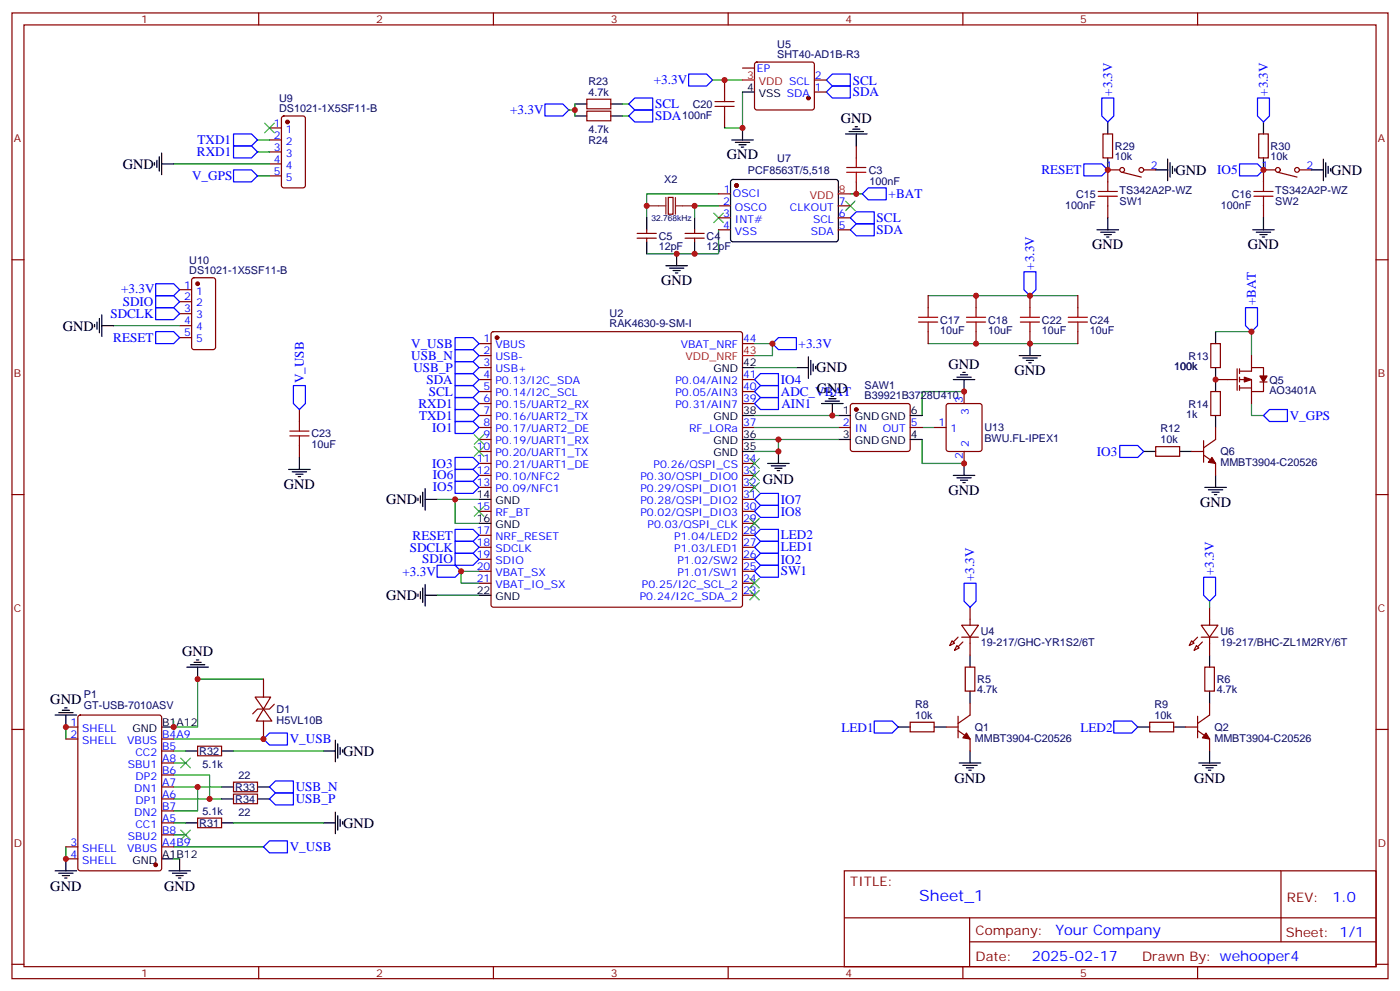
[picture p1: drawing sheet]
<svg xmlns="http://www.w3.org/2000/svg" width="412mm" height="292mm" viewBox="0 0 412 292" stroke-linecap="round" stroke-linejoin="round" font-family="sans-serif">
<g fill="none" stroke="#870000" stroke-width=".35">
<path d="M3.5 3.8h405.4v284.3h-405.4zM7.1 7.3h398.2v277.3h-398.2zM76.2 3.8v3.5M145.3 3.8v3.5M214.5 3.8v3.5M222.5 18.5l.5-.2h16.2l.5 .2 .2 .5v12.7l-.2 .5-.5 .2h-16.2l-.5-.2-.3-.5v-12.7zM283.6 3.8v3.5M352.8 3.8v3.5M79.4 37.7h3.5M83.1 34.4l.5-.3h5.7l.6 .5 .1 20-.5 .7h-5.9l-.6-.4-.1-20zM172.9 29.2h7v2.8h-7zM172.9 32.7h7v2.9h-7z"/>
<path d="M213.4 23.6v3.5M213.4 34.1v3.6M218.7 20h3.5M239.9 27.1h3.5M239.9 23.6h3.5M324.9 39.4h2.8v7.1h-2.8zM370.8 39.4h2.8v7.1h-2.8zM79.4 41.2h3.5M79.4 44.7h3.5M79.4 48.3h3.5M79.4 51.8h3.5M196.8 58.1h1.5v5h-1.5z"/>
<path d="M211.7 57.1h3.5M252.2 43v3.5M252.2 53.6v3.5M329.8 50h-3.5v3.6M330.6 50.7l5.6 1.4M336.9 50h3.5M375.7 50h-3.5v3.6M376.4 50.7l5.7 1.4M382.8 50h3.5M3.5 76.5h3.6M187.7 70.1h5.6M187.7 68.7h5.6"/>
<path d="M190.5 67.7v1M190.5 70.1v1.1M201.8 70.1h5.6M201.8 68.7h5.6M204.6 67.7v1M204.6 70.1v1.1M211.7 60.6h3.5M211.7 64.1h3.5M211.7 67.7h3.5M246.9 60.6h3.6M246.9 64.1h3.6M246.9 67.7h3.6"/>
<path d="M326.3 60.6v3.5M372.2 60.6v3.5M405.3 76.5h3.6M52.9 85.3h3.5M52.9 88.8h3.5M52.9 92.4h3.5M52.9 95.9h3.5M52.9 99.4h3.5M56.7 82l.4-.2h5.7l.6 .4 .1 20-.5 .7h-5.9l-.6-.4-.1-20zM144.9 97.9l.4-.3h72.7l.5 .3 .2 .5v79.7l-.2 .5-.5 .2h-72.7l-.5-.2-.2-.5v-79.7zM273.4 87.1v3.5M273.4 97.6v3.6"/>
<path d="M287.5 87.1v3.5M287.5 97.6v3.6M303.4 87.1v3.5M303.4 97.6v3.6M317.5 87.1v3.5M317.5 97.6v3.6M141.1 101.2h3.5M141.1 104.7h3.5M141.1 108.2h3.5M141.1 111.8h3.5M141.1 115.3h3.5M141.1 118.8h3.5"/>
<path d="M218.7 101.2h3.5M218.7 111.8h3.5M218.7 115.3h3.5M218.7 118.8h3.5M250.7 119l.5-.2h16.2l.5 .2 .2 .5v12.7l-.2 .5-.5 .2h-16.2l-.5-.2-.2-.5v-12.7zM278.9 119l.5-.2h9.2l.5 .2 .2 .5v12.7l-.3 .5-.4 .2h-9.2l-.5-.2-.2-.5v-12.7zM284 115.3v3.5M356.7 115.3h2.8v7h-2.8zM356.7 101.2h2.8v7h-2.8zM358.1 111.8h6.3M364.4 108.6v6.3M365.1 109.3h3.6v-1.1h3.5v2.5"/>
<path d="M365.1 111.8h3.6v3.5M365.1 114.2h3.6M365.1 108.6v1.4M365.1 111.1v1.4M365.1 113.5v1.4M368.7 104.7v3.5M368.7 115.3v3.5M371.1 112.5h2.1M372.2 112.5v2.8h-3.5M88.2 120.6v3.5M88.2 131.2v3.5M141.1 122.3h3.5"/>
<path d="M141.1 125.9h3.5M141.1 129.4h3.5M141.1 132.9h3.5M141.1 136.5h3.5M141.1 140h3.5M218.7 125.9h3.5M218.7 136.5h3.5M218.7 140h3.5M246.9 125.9h3.6M268.1 125.9h3.5M275.2 125.9h3.5M284 132.9v3.6"/>
<path d="M340.4 131.5h7.1v2.8h-7.1zM351 132.9h3.5M354.5 134l3.6 2.5v3.5M354.5 129.8v6.3M358.1 125.9v3.5l-3.6 2.5M3.5 145.6h3.6M141.1 143.5h3.5M141.1 150.6h3.5M141.1 157.6h3.5M218.7 143.5h3.5M218.7 150.6h3.5M218.7 157.6h3.5"/>
<path d="M218.7 154.1h3.5M218.7 147h3.5M405.3 145.6h3.6M141.1 161.1h3.5M141.1 164.7h3.5M141.1 168.2h3.5M141.1 171.7h3.5M218.7 161.1h3.5M218.7 164.7h3.5M218.7 168.2h3.5M218.7 171.7h3.5M218.7 175.3h3.5"/>
<path d="M285.8 178.8v5.3M356.3 178.8v5.3M77.6 200v5.2M280.5 188.7l.7 .7-1.4 .7zM281.9 190.1l.7 .7-1.4 .7zM283.3 184.1h4.9l-2.4 3.5zM283.3 187.6h4.9M284.3 196.4h2.9v7.1h-2.9zM285.8 187.6v5.3M351 188.7l.7 .7-1.4 .7zM352.4 190.1l.7 .7-1.4 .7zM353.8 184.1h5l-2.5 3.5z"/>
<path d="M353.8 187.6h5M354.9 196.4h2.8v7.1h-2.8zM356.3 187.6v5.3M3.5 214.8h3.6M19.4 214.1h3.5M19.4 217.6h3.5M23.2 210.7l.4-.2h23.3l.7 .5v44.7l-.4 .6-23.6 .1-.6-.5-.1-44.7zM47.6 217.6h3.6M58.2 219.7h7.1v2.8h-7.1zM75.1 205.2h4.6l-2.1 3.6zM77.6 208.8l2.5 3.5h-4.6zM77.6 212.3v5.3"/>
<path d="M80.8 207.4l-1.4 1.4h-3.6l-1.4 1.4M268.1 212.7h7.1v2.8h-7.1zM278.7 214.1h3.5M282.2 215.1l3.6 2.5v3.5M282.2 210.9v6.3M285.8 207v3.5l-3.6 2.5M338.7 212.7h7v2.8h-7zM349.2 214.1h3.6M352.8 210.9v6.3M352.8 215.1l3.5 2.5v3.5M356.3 207v3.5l-3.5 2.5M405.3 214.8h3.6"/>
<path d="M47.6 221.1h3.6M47.6 224.6h3.6M47.6 228.2h3.6M47.6 231.7h3.6M47.6 235.2h3.6M47.6 238.8h3.6M68.8 230.3h7v2.8h-7zM68.8 233.8h7v2.8h-7zM19.4 252.9h3.5M19.4 249.3h3.5M47.6 249.3h3.6M47.6 242.3h3.6"/>
<path d="M47.6 245.8h3.6M58.2 240.9h7.1v2.8h-7.1zM248.7 256.4h156.6v28.2h-156.6zM377.3 256.4v20.9M248.7 270.2h156.5M285.6 277.3h119.6M285.6 270.2v14.2M3.5 283.9h3.6M76.2 284.6v3.5M145.3 284.6v3.5M214.5 284.6v3.5M283.6 284.6v3.5"/>
<path d="M352.8 284.6v3.5M405.3 283.9h3.6"/>
<circle cx="330.6" cy="50" r=".71"/>
<circle cx="336.2" cy="50" r=".71"/>
<circle cx="376.4" cy="50" r=".71"/>
<circle cx="382.1" cy="50" r=".71"/>
</g>
<g fill="none" stroke="#00f" stroke-width=".35">
<path d="M68.8 39.4h5.3l1.7 1.8-1.7 1.8h-5.3zM160.5 30.6h5.3l1.8 1.8-1.8 1.7h-5.3zM185.2 30.6l1.8-1.7h5.3v3.5h-5.3zM187 32.4h5.3v3.5h-5.3l-1.8-1.8zM202.8 21.8h5.3l1.8 1.8-1.8 1.7h-5.3zM243.4 23.6l1.8-1.8h5.3v3.5h-5.3zM243.4 27.1l1.8-1.8h5.3v3.6h-5.3zM324.6 28.9h3.5v5.2l-1.8 1.8-1.7-1.8zM370.4 28.9h3.5v5.2l-1.7 1.8-1.8-1.8zM68.8 50h5.3l1.7 1.8-1.7 1.8h-5.3zM68.8 43h5.3l1.7 1.7-1.7 1.8h-5.3zM254 57.1l1.8-1.8h5.3v3.5h-5.3z"/>
<path d="M319.3 48.3h5.3l1.7 1.7-1.7 1.8h-5.3zM365.1 48.3h5.3l1.8 1.7-1.8 1.8h-5.3zM250.5 67.7l1.7-1.8h5.3v3.5h-5.3zM250.5 64.1l1.7-1.7h5.3v3.5h-5.3zM45.9 83.5h5.3l1.7 1.8-1.7 1.8h-5.3zM45.9 87.1h5.3l1.7 1.7-1.7 1.8h-5.3zM45.9 90.6h5.3l1.7 1.8-1.7 1.7h-5.3zM45.9 97.6h5.3l1.7 1.8-1.7 1.8h-5.3zM134.1 99.4h5.2l1.8 1.8-1.8 1.7h-5.2zM301.6 80h3.6v5.3l-1.8 1.8-1.8-1.8zM366.9 90.6h3.5v5.3l-1.7 1.7-1.8-1.7zM86.4 113.5h3.6v5.3l-1.8 1.8-1.8-1.8z"/>
<path d="M134.1 117.1h5.2l1.8 1.7-1.8 1.8h-5.2zM134.1 110h5.2l1.8 1.8-1.8 1.7h-5.2zM134.1 113.5h5.2l1.8 1.8-1.8 1.8h-5.2zM134.1 102.9h5.2l1.8 1.8-1.8 1.8h-5.2zM134.1 106.5h5.2l1.8 1.7-1.8 1.8h-5.2zM222.2 111.8l1.8-1.8h5.3v3.5h-5.3zM222.2 118.8l1.8-1.7h5.3v3.5h-5.3zM222.2 115.3l1.8-1.8h5.3v3.6h-5.3zM227.5 101.2l1.8-1.8h5.3v3.5h-5.3zM134.1 120.6h5.2l1.8 1.7-1.8 1.8h-5.2zM134.1 124.1h5.2l1.8 1.8-1.8 1.7h-5.2zM134.1 134.7h5.2l1.8 1.8-1.8 1.7h-5.2z"/>
<path d="M134.1 138.2h5.2l1.8 1.8-1.8 1.7h-5.2zM329.8 131.2h5.3l1.8 1.7-1.8 1.8h-5.3zM372.2 122.3l1.7-1.7h5.3v3.5h-5.3zM134.1 141.7h5.2l1.8 1.8-1.8 1.8h-5.2zM134.1 155.9h5.2l1.8 1.7-1.8 1.8h-5.2zM134.1 159.4h5.2l1.8 1.7-1.8 1.8h-5.2zM222.2 147l1.8-1.7h5.3v3.5h-5.3zM222.2 150.6l1.8-1.8h5.3v3.5h-5.3zM222.2 157.6l1.8-1.7h5.3v3.5h-5.3zM128.8 166.4h5.3l1.7 1.8-1.7 1.8h-5.3zM134.1 162.9h5.2l1.8 1.8-1.8 1.7h-5.2zM222.2 164.7l1.8-1.8h5.3v3.5h-5.3z"/>
<path d="M222.2 168.2l1.8-1.8h5.3v3.6h-5.3zM222.2 161.1l1.8-1.7h5.3v3.5h-5.3zM284 171.7h3.5v5.3l-1.7 1.8-1.8-1.8zM354.5 170h3.6v5.3l-1.8 1.7-1.8-1.7zM77.6 217.6l1.8-1.8h5.3v3.6h-5.3zM257.5 212.3h5.3l1.8 1.8-1.8 1.7h-5.3zM328.1 212.3h5.3l1.7 1.8-1.7 1.7h-5.3zM79.4 235.2l1.7-1.7h5.3v3.5h-5.3zM81.1 229.9h5.3v3.6h-5.3l-1.7-1.8zM77.6 249.3l1.8-1.7h5.3v3.5h-5.3z"/>
</g>
<g fill="none" stroke="#a10000" stroke-width=".35">
<path d="M210.6 29.9h5.7M210.6 31.3h5.7M213.4 27.1v2.8M213.4 31.3v2.8M249.4 50.7h5.7M249.4 49.3h5.7M252.2 46.5v2.8M252.2 50.7v2.9M323.5 56.4h5.6M323.5 57.8h5.6M326.3 53.6v2.8M326.3 57.8v2.8"/>
<path d="M369.4 56.4h5.6M369.4 57.8h5.6M372.2 53.6v2.8M372.2 57.8v2.8M270.6 94.8h5.6M270.6 93.4h5.6M273.4 90.6v2.8M273.4 94.8v2.8M284.7 94.8h5.6M284.7 93.4h5.6M287.5 90.6v2.8M287.5 94.8v2.8"/>
<path d="M300.6 94.8h5.6M300.6 93.4h5.6M303.4 90.6v2.8M303.4 94.8v2.8M314.7 94.8h5.6M314.7 93.4h5.6M317.5 90.6v2.8M317.5 94.8v2.8M85.4 128.3h5.6M85.4 126.9h5.6M88.2 124.1v2.8M88.2 128.3v2.9"/>
</g>
<g fill="none" stroke="#008700" stroke-width=".35">
<path d="M167.6 32.4h1.7M169.3 30.6v3.5M183.4 30.6h1.8M183.4 34.1h1.8M209.9 23.6h8.8M218.7 27.1v10.6h-5.3M51.2 48.3h28.2M75.8 51.8h3.6M75.8 44.7h3.6M75.8 41.2h3.6M211.7 57.1h-21.2v7M250.5 57.1h3.5"/>
<path d="M211.7 67.7v7h-21.2M211.7 60.6h-7.1v3.5M33.5 95.9h19.4M273.4 87.1h44.1M358.1 97.6h10.6v7.1M222.2 101.2h5.3v3.5h-5.3M222.2 108.2h12.4M273.4 101.2h44.1M284 115.3h-12.4v7M368.7 118.8v3.5h3.5M222.2 129.4h7.1v3.5h-7.1M222.2 125.9h24.7"/>
<path d="M222.2 122.3h24.7M229.3 129.4h17.6M271.6 129.4v7.1h12.4M271.6 125.9h3.6M128.8 147h12.3M134.1 147v7.1h7M128.8 175.3h12.3M141.1 168.2h-5.3v3.5h5.3M356.3 177v1.8M77.6 200h-19.4v14.1h-7v-1.8M19.4 214.1v3.5M51.2 217.6h26.4"/>
<path d="M51.2 228.2h10.5v7M51.2 231.7h14.1M51.2 235.2h14.1M51.2 221.1h3.5M51.2 224.6h3.5M58.2 231.7v7.1h-7M68.8 221.1h26.4M19.4 249.3v3.6M51.2 242.3h3.5M51.2 245.8h3.5M51.2 249.3h26.4M51.2 252.9h1.7"/>
<path d="M68.8 242.3h26.4"/>
</g>
<g fill="none" stroke="#000" stroke-width=".35">
<path d="M169.3 30.6h3.6M169.3 34.1h3.6M179.9 30.6h3.5M179.9 34.1h3.5M218.7 37.7v3.5M218.7 27.1h3.5M249.1 39.4h6.3M250.1 38.7h4.3M251.2 38h2.1M251.9 37.3h.7M252.2 39.4v3.6M326.3 35.9v3.5"/>
<path d="M372.2 35.9v3.5M45.5 47.9v.7M46.2 47.2v2.1M46.9 46.1v4.3M47.6 48.3h3.6M47.6 45.1v6.3M215.4 53.1l.5-.3 30.6 .1 .4 .7v17.2l-.7 .4-30.6-.1-.4-.6v-16.9zM215.5 41.2h6.4M216.6 41.9h4.2M217.7 42.6h2.1M218.4 43.3h.7M326.3 46.5v3.5"/>
<path d="M340.4 50h3.6M344 46.8v6.4M344.7 47.9v4.2M345.4 49v2.1M346.1 49.7v.7M372.2 46.5v3.5M386.3 50h3.5M389.8 46.8v6.4M390.5 47.9v4.2M391.2 49v2.1M391.9 49.7v.7M190.5 64.1v3.6"/>
<path d="M190.5 71.2v3.5M196.1 78.2h6.4M197.2 79h4.2M198.3 79.7h2.1M199.3 74.7v3.5M204.6 64.1v3.6M204.6 71.2v3.5M323.1 67.7h6.4M324.2 68.4h4.2M325.3 69.1h2.1M326 69.8h.7M326.3 64.1v3.6"/>
<path d="M369 67.7h6.4M370.1 68.4h4.2M371.1 69.1h2.1M371.8 69.8h.7M372.2 64.1v3.6M27.9 95.5v.7M28.6 94.8v2.1M29.3 93.8v4.2M30 95.9h3.5M30 92.7v6.4M199 80.4h.7M358.1 97.6v3.6"/>
<path d="M218.7 108.2h3.5M234.6 108.2h3.5M238.1 105.1v6.3M238.8 106.1v4.2M239.5 107.2v2.1M240.2 107.9v.7M242 118.8h6.4M243.1 118.1h4.2M244.1 117.4h2.1M244.8 116.7h.7M245.2 118.8v3.5M280.8 111.8h6.4"/>
<path d="M281.9 111.1h4.2M282.9 110.3h2.1M283.6 109.6h.7M284 111.8v3.5M300.2 104.7h6.4M301.3 105.4h4.2M302.3 106.1h2.1M303 106.8h.7M303.4 101.2v3.5M358.1 108.2v7.1M85 138.2h6.4M86.1 138.9h4.2"/>
<path d="M87.1 139.6h2.2M88.2 134.7v3.5M218.7 132.9h3.5M218.7 129.4h3.5M218.7 122.3h3.5M226.1 136.5h6.4M227.2 137.2h4.2M228.2 137.9h2.2M229 138.6h.7M229.3 132.9v3.6M246.9 129.4h3.6M246.9 122.3h3.6"/>
<path d="M268.1 129.4h3.5M268.1 122.3h3.5M280.8 140h6.4M284 136.5v3.5M336.9 132.9h3.5M347.5 132.9h3.5M358.1 122.3v3.6M358.1 140v3.5M87.8 140.3h.7M123.1 146.7v.7M123.8 146v2.1M124.5 144.9v4.3"/>
<path d="M125.2 147h3.6M125.2 143.9v6.3M141.1 147h3.5M141.1 154.1h3.5M281.9 140.7h4.2M282.9 141.4h2.1M283.6 142.1h.7M354.9 143.5h6.3M356 144.2h4.2M357 144.9h2.1M357.7 145.6h.7M123.1 174.9v.7"/>
<path d="M123.8 174.2v2.1M124.5 173.1v4.3M125.2 175.3h3.6M125.2 172.1v6.3M141.1 175.3h3.5M55 196.4h6.4M56.1 195.7h4.2M57.1 195h2.2M57.9 194.3h.7M58.2 196.4v3.6M285.8 192.9v3.5M356.3 192.9v3.5"/>
<path d="M16.2 210.5h6.4M17.3 209.8h4.2M18.3 209.1h2.2M19 208.4h.8M19.4 210.5v3.6M47.6 214.1h3.6M98.8 217.9v6.4M99.5 219v4.2M264.6 214.1h3.5M275.2 214.1h3.5M285.8 203.5v3.5M335.1 214.1h3.6"/>
<path d="M345.7 214.1h3.5M356.3 203.5v3.5M54.7 221.1h3.5M65.3 221.1h3.5M65.3 231.7h3.5M65.3 235.2h3.5M75.8 231.7h3.6M75.8 235.2h3.6M95.2 221.1h3.6M98.8 239.1v6.4M100.2 220.1v2.1M100.9 220.8v.7"/>
<path d="M282.6 224.6h6.3M283.6 225.4h4.3M284.7 226.1h2.1M285.4 226.8h.7M285.8 221.1v3.5M353.1 224.6h6.4M354.2 225.4h4.2M355.2 226.1h2.2M356 226.8h.7M356.3 221.1v3.5M16.2 256.4h6.4M17.3 257.1h4.2"/>
<path d="M18.3 257.8h2.2M19 258.5h.8M19.4 252.9v3.5M47.6 252.9h3.6M49.7 256.4h6.4M50.8 257.1h4.2M51.9 257.8h2.1M52.6 258.5h.7M52.9 252.9v3.5M54.7 242.3h3.5M65.3 242.3h3.5M95.2 242.3h3.6"/>
<path d="M99.5 240.2v4.2M100.2 241.2v2.1M100.9 241.9v.7"/>
</g>
<g fill="#870000" stroke="#870000" stroke-width=".35">
<path d="M354.2 189l-1.4 1.4z"/>
<path d="M352.8 187.6l-1.4 1.4z"/>
<path d="M282.2 190.4l1.4-1.4z"/>
<path d="M282.2 187.6l-1.4 1.4z"/>
<path d="M355.2 215.8l1.1 1.8-2.1-.4z"/>
<path d="M284.7 215.8l1.1 1.8-2.2-.4z"/>
<path d="M357 134.7l1.1 1.8-2.1-.4z"/>
<path d="M366.5 111.1l2.2 .7-2.2 .7z"/>
<path d="M371.1 110.7h2.1l-1 1.8z"/>
<circle cx="146.4" cy="99.4" r=".53"/>
<circle cx="217" cy="54.6" r=".53"/>
<circle cx="238.1" cy="28.9" r=".53"/>
<circle cx="45.9" cy="254.6" r=".53"/>
<circle cx="84.7" cy="35.9" r=".53"/>
<circle cx="58.2" cy="83.5" r=".53"/>
<circle cx="252.2" cy="120.6" r=".53"/>
</g>
<path d="M218.7 23.6h3.5M246.9 57.1h3.6M218.7 104.7h3.5" fill="none" stroke="#f00" stroke-width=".35"/>
<g fill="none" stroke="#3c3" stroke-width=".35">
<path d="M78 36.3l2.8 2.8M80.8 36.3l-2.8 2.8M249.1 59.2l2.8 2.8M251.9 59.2l-2.8 2.8M210.3 62.7l2.8 2.8M213.1 62.7l-2.8 2.8M139.7 128l2.8 2.8M139.7 131.5l2.8 2.8M142.5 128l-2.8 2.8M142.5 131.5l-2.8 2.8M220.8 138.6l2.9 2.8M220.8 135l2.9 2.9"/>
<path d="M223.7 138.6l-2.9 2.8M223.7 135l-2.9 2.9M139.7 149.2l2.8 2.8M142.5 149.2l-2.8 2.8M220.8 142.1l2.9 2.8M220.8 152.7l2.9 2.8M223.7 142.1l-2.9 2.8M223.7 152.7l-2.9 2.8M220.8 170.3l2.9 2.8M220.8 173.8l2.9 2.9M223.7 170.3l-2.9 2.8M223.7 173.8l-2.9 2.9"/>
<path d="M53.3 223.2l2.8 2.9M56.1 223.2l-2.8 2.9M53.3 244.4l2.8 2.8M56.1 244.4l-2.8 2.8"/>
</g>
<path d="M196.1 58.1v5M199 58.1v5M190.5 60.6h5.6M199 60.6h5.6" fill="none" stroke="#8c2424" stroke-width=".35"/>
<g fill="#c00">
<circle cx="213.4" cy="23.6" r=".88"/>
<circle cx="218.7" cy="37.7" r=".88"/>
<circle cx="169.3" cy="32.4" r=".88"/>
<circle cx="135.8" cy="168.2" r=".88"/>
<circle cx="227.5" cy="101.2" r=".88"/>
<circle cx="134.1" cy="147" r=".88"/>
<circle cx="252.2" cy="57.1" r=".88"/>
<circle cx="204.6" cy="74.7" r=".88"/>
<circle cx="190.5" cy="60.6" r=".88"/>
<circle cx="204.6" cy="60.6" r=".88"/>
<circle cx="199.3" cy="74.7" r=".88"/>
<circle cx="368.7" cy="97.6" r=".88"/>
<circle cx="358.1" cy="111.8" r=".88"/>
<circle cx="326.3" cy="50" r=".88"/>
<circle cx="372.2" cy="50" r=".88"/>
<circle cx="303.4" cy="87.1" r=".88"/>
<circle cx="303.4" cy="101.2" r=".88"/>
<circle cx="19.4" cy="252.9" r=".88"/>
<circle cx="19.4" cy="214.1" r=".88"/>
<circle cx="51.2" cy="214.1" r=".88"/>
<circle cx="58.2" cy="200" r=".88"/>
<circle cx="77.6" cy="217.6" r=".88"/>
<circle cx="61.7" cy="235.2" r=".88"/>
<circle cx="58.2" cy="231.7" r=".88"/>
<circle cx="287.5" cy="101.2" r=".88"/>
<circle cx="287.5" cy="87.1" r=".88"/>
<circle cx="284" cy="115.3" r=".88"/>
<circle cx="284" cy="136.5" r=".88"/>
<circle cx="229.3" cy="132.9" r=".88"/>
<circle cx="229.3" cy="129.4" r=".88"/>
<circle cx="245.2" cy="122.3" r=".88"/>
</g>
<text font-size="4.6" fill="#00f" x="270.8" y="265.4">Sheet_1</text>
<g font-size="4.2">
<text x="247.6" y="36.3">GND</text>
<text x="214.1" y="46.8">GND</text>
<text x="36.2" y="49.7">GND</text>
<text x="346.3" y="51.4">GND</text>
<text x="392.1" y="51.4">GND</text>
<text x="321.7" y="73.3">GND</text>
<text x="367.6" y="73.3">GND</text>
<text x="194.7" y="83.9">GND</text>
<text x="18.5" y="97.3">GND</text>
<text x="240.4" y="109.6">GND</text>
<text x="279.4" y="108.6">GND</text>
<text x="298.8" y="110.3">GND</text>
<text x="240.6" y="115.6">GND</text>
<text x="83.6" y="143.9">GND</text>
<text x="224.7" y="142.6">GND</text>
<text x="113.8" y="148.4">GND</text>
<text x="279.4" y="145.6">GND</text>
<text x="353.5" y="149.2">GND</text>
<text x="113.8" y="176.6">GND</text>
<text x="53.6" y="193.2">GND</text>
<text x="14.8" y="207.3">GND</text>
<text x="101.1" y="222.5">GND</text>
<text x="281.2" y="230.6">GND</text>
<text x="351.7" y="230.6">GND</text>
<text x="101.1" y="243.7">GND</text>
<text x="14.8" y="262.4">GND</text>
<text x="48.3" y="262.4">GND</text>
</g>
<g font-size="4.2" fill="#00f">
<text x="392.5" y="265.7">1.0</text>
<text x="310.9" y="275.2">Your Company</text>
<text x="304" y="283">2025-02-17</text>
</g>
<g font-size="3.9" fill="#00f">
<text x="192.6" y="24.8">+3.3V</text>
<text x="251.2" y="24.9">SCL</text>
<text x="251.2" y="28.4">SDA</text>
<text x="327.6" y="28.2" transform="rotate(-90 327.6 28.2)">+3.3V</text>
<text x="373.4" y="28.2" transform="rotate(-90 373.4 28.2)">+3.3V</text>
<text x="150.3" y="33.7">+3.3V</text>
<text x="193" y="31.9">SCL</text>
<text x="193" y="35.5">SDA</text>
<text x="58" y="46">RXD1</text>
<text x="58.2" y="42.5">TXD1</text>
<text x="56.6" y="53">V_GPS</text>
<text x="306.8" y="51.3">RESET</text>
<text x="358.6" y="51.2">IO5</text>
<text x="261.8" y="58.4">+BAT</text>
<text x="258.2" y="65.5">SCL</text>
<text x="258.2" y="69">SDA</text>
<text x="304.6" y="79.4" transform="rotate(-90 304.6 79.4)">+3.3V</text>
<text x="35.7" y="86.4">+3.3V</text>
<text x="370" y="89.9" transform="rotate(-90 370 89.9)">+BAT</text>
<text x="32.5" y="93.6">SDCLK</text>
<text x="36.2" y="90.1">SDIO</text>
<text x="33.4" y="100.6">RESET</text>
<text x="121.1" y="102.4">V_USB</text>
<text x="121.1" y="106">USB_N</text>
<text x="235.2" y="102.4">+3.3V</text>
<text x="89.5" y="112.8" transform="rotate(-90 89.5 112.8)">V_USB</text>
<text x="121.8" y="109.5">USB_P</text>
<text x="125.6" y="113">SDA</text>
<text x="230" y="113.1">IO4</text>
<text x="126.3" y="116.6">SCL</text>
<text x="230" y="116.6">ADC_VBAT</text>
<text x="123.3" y="120.1">RXD1</text>
<text x="123.5" y="123.6">TXD1</text>
<text x="230.2" y="120">AIN1</text>
<text x="379.9" y="123.6">V_GPS</text>
<text x="127.3" y="127.1">IO1</text>
<text x="127.3" y="137.7">IO3</text>
<text x="323.1" y="134.2">IO3</text>
<text x="127.5" y="141.1">IO6</text>
<text x="127.5" y="144.7">IO5</text>
<text x="230" y="148.4">IO7</text>
<text x="230" y="151.9">IO8</text>
<text x="121.6" y="158.9">RESET</text>
<text x="230" y="158.8">LED2</text>
<text x="120.7" y="162.4">SDCLK</text>
<text x="124.3" y="165.9">SDIO</text>
<text x="230" y="165.9">IO2</text>
<text x="230" y="162.3">LED1</text>
<text x="118.6" y="169.5">+3.3V</text>
<text x="230" y="169.4">SW1</text>
<text x="287" y="171.1" transform="rotate(-90 287 171.1)">+3.3V</text>
<text x="357.6" y="169.3" transform="rotate(-90 357.6 169.3)">+3.3V</text>
<text x="247.9" y="215.4">LED1</text>
<text x="318.3" y="215.4">LED2</text>
<text x="85.4" y="218.9">V_USB</text>
<text x="87.1" y="232.9">USB_N</text>
<text x="87.1" y="236.4">USB_P</text>
<text x="85.4" y="250.6">V_USB</text>
</g>
<g font-size="3.9" fill="#800">
<text x="250.5" y="261">TITLE:</text>
<text x="379.1" y="265.7">REV:</text>
<text x="287.4" y="275.2">Company:</text>
<text x="378.7" y="275.8">Sheet: 1/1</text>
<text x="287.4" y="282.9">Date:</text>
<text x="336.4" y="282.9">Drawn By: wehooper4</text>
</g>
<g font-size="3.2" fill="#800">
<text x="41.6" y="6.8">1</text>
<text x="110.8" y="6.8">2</text>
<text x="179.9" y="6.8">3</text>
<text x="249.1" y="6.8">4</text>
<text x="318.2" y="6.8">5</text>
<text x="4.1" y="41.9">A</text>
<text x="405.9" y="41.9">A</text>
<text x="4.1" y="111.1">B</text>
<text x="405.9" y="111.1">B</text>
<text x="4.1" y="180.2">C</text>
<text x="405.9" y="180.2">C</text>
<text x="4.1" y="249.3">D</text>
<text x="405.9" y="249.3">D</text>
<text x="41.6" y="287.6">1</text>
<text x="110.8" y="287.6">2</text>
<text x="179.9" y="287.6">3</text>
<text x="249.1" y="287.6">4</text>
<text x="318.2" y="287.6">5</text>
</g>
<g font-size="3.2" fill="#000080">
<text x="229" y="17.2">SHT40-AD1B-R3</text>
<text x="229" y="14">U5</text>
<text x="82.2" y="30">U9</text>
<text x="173.4" y="28.2">4.7k</text>
<text x="173.4" y="24.9">R23</text>
<text x="82.2" y="33">DS1021-1X5SF11-B</text>
<text x="200.9" y="34.9">100nF</text>
<text x="204.1" y="31.8">C20</text>
<text x="173.4" y="39.1">4.7k</text>
<text x="173.4" y="42.3">R24</text>
<text x="229" y="47.6">U7</text>
<text x="328.4" y="47.2">10k</text>
<text x="328.4" y="44.1">R29</text>
<text x="374.3" y="47.2">10k</text>
<text x="374.3" y="44.1">R30</text>
<text x="195.7" y="53.9">X2</text>
<text x="220.3" y="51.2">PCF8563T/5,518</text>
<text x="255.9" y="51.2">C3</text>
<text x="256.1" y="54.3">100nF</text>
<text x="317" y="58.2">C15</text>
<text x="329.8" y="57.2">TS342A2P-WZ</text>
<text x="362.8" y="58.2">C16</text>
<text x="375.7" y="57.2">TS342A2P-WZ</text>
<text x="313.8" y="61.4">100nF</text>
<text x="329.8" y="60.4">SW1</text>
<text x="359.7" y="61.4">100nF</text>
<text x="375.7" y="60.4">SW2</text>
<text x="194" y="70.6">C5</text>
<text x="208.1" y="70.6">C4</text>
<text x="55.8" y="77.6">U10</text>
<text x="194" y="73.7">12pF</text>
<text x="208.1" y="73.7">12pF</text>
<text x="55.8" y="80.7">DS1021-1X5SF11-B</text>
<text x="179.6" y="93.2">U2</text>
<text x="276.9" y="95.2">C17</text>
<text x="291" y="95.2">C18</text>
<text x="306.9" y="95.2">C22</text>
<text x="321" y="95.2">C24</text>
<text x="179.6" y="96.4">RAK4630-9-SM-I</text>
<text x="276.9" y="98.4">10uF</text>
<text x="291" y="98.4">10uF</text>
<text x="306.9" y="98.4">10uF</text>
<text x="321" y="98.4">10uF</text>
<text x="350.1" y="105.9">R13</text>
<text x="345.9" y="109.1">100k</text>
<text x="373.9" y="112.9">Q5</text>
<text x="254.7" y="117.6">B39921B3728U410</text>
<text x="254.7" y="114.4">SAW1</text>
<text x="350.1" y="120">R14</text>
<text x="373.9" y="116">AO3401A</text>
<text x="349.4" y="123.2">1k</text>
<text x="91.7" y="131.9">10uF</text>
<text x="91.7" y="128.8">C23</text>
<text x="290" y="130.1">BWU.FL-IPEX1</text>
<text x="290" y="127">U13</text>
<text x="341.9" y="130.5">10k</text>
<text x="341.9" y="127.3">R12</text>
<text x="359.5" y="137.2">MMBT3904-C20526</text>
<text x="359.5" y="134">Q6</text>
<text x="288.9" y="190.1">19-217/GHC-YR1S2/6T</text>
<text x="288.9" y="186.9">U4</text>
<text x="359.5" y="190.1">19-217/BHC-ZL1M2RY/6T</text>
<text x="359.5" y="186.9">U6</text>
<text x="287.9" y="201">R5</text>
<text x="358.4" y="201">R6</text>
<text x="24.7" y="208.8">GT-USB-7010ASV</text>
<text x="24.7" y="205.5">P1</text>
<text x="81.5" y="209.9">D1</text>
<text x="269.5" y="208.4">R8</text>
<text x="287.9" y="204.2">4.7k</text>
<text x="340.1" y="208.4">R9</text>
<text x="358.4" y="204.2">4.7k</text>
<text x="81.5" y="213.1">H5VL10B</text>
<text x="269.5" y="211.6">10k</text>
<text x="287.2" y="215.2">Q1</text>
<text x="340.1" y="211.6">10k</text>
<text x="357.7" y="215.2">Q2</text>
<text x="287.2" y="218.4">MMBT3904-C20526</text>
<text x="357.7" y="218.4">MMBT3904-C20526</text>
<text x="58.7" y="222.3">R32</text>
<text x="59.6" y="226.1">5.1k</text>
<text x="69.3" y="232.9">R33</text>
<text x="70.2" y="229.2">22</text>
<text x="59.6" y="239.8">5.1k</text>
<text x="69.3" y="236.4">R34</text>
<text x="58.7" y="243.4">R31</text>
<text x="70.2" y="240.2">22</text>
</g>
<g font-size="3.2" fill="#f00">
<text x="220.1" y="23.2">3</text>
<text x="223.6" y="25">VDD SCL</text>
<text x="238.6" y="58.5">VDD</text>
<text x="247.1" y="56.7">8</text>
<text x="201.9" y="106.1">VDD_NRF</text>
<text x="218.9" y="104.4">43</text>
</g>
<g font-size="3.2" fill="#00f">
<text x="223" y="21.1">EP</text>
<text x="240.1" y="23.2">2</text>
<text x="240.1" y="26.7">1</text>
<text x="80.7" y="37.3">1</text>
<text x="80.7" y="40.9">2</text>
<text x="84.2" y="39.1">1</text>
<text x="80.7" y="44.4">3</text>
<text x="80.7" y="47.9">4</text>
<text x="84.2" y="42.6">2</text>
<text x="84.2" y="46.1">3</text>
<text x="80.7" y="51.4">5</text>
<text x="84.2" y="49.7">4</text>
<text x="84.2" y="53.2">5</text>
<text x="325.7" y="49.7">1</text>
<text x="339" y="49.7">2</text>
<text x="371.6" y="49.7">1</text>
<text x="384.9" y="49.7">2</text>
<text x="213.2" y="56.7">1</text>
<text x="215.9" y="58.1">OSCI</text>
<text x="213" y="60.3">2</text>
<text x="213" y="63.8">3</text>
<text x="216.5" y="62">OSCO</text>
<text x="216.5" y="65.5">INT#</text>
<text x="232.7" y="62">CLKOUT</text>
<text x="239.5" y="65.5">SCL</text>
<text x="247.1" y="63.8">6</text>
<text x="247.1" y="60.3">7</text>
<text x="213" y="67.3">4</text>
<text x="216.5" y="69.1">VSS</text>
<text x="238.9" y="69.1">SDA</text>
<text x="247.1" y="67.3">5</text>
<text x="54.3" y="84.9">1</text>
<text x="54.3" y="88.5">2</text>
<text x="57.7" y="86.7">1</text>
<text x="54.3" y="92">3</text>
<text x="54.3" y="95.5">4</text>
<text x="57.7" y="90.2">2</text>
<text x="57.7" y="93.8">3</text>
<text x="54.3" y="99.1">5</text>
<text x="57.7" y="97.3">4</text>
<text x="57.7" y="100.8">5</text>
<text x="142.4" y="100.8">1</text>
<text x="218.9" y="100.8">44</text>
<text x="142.4" y="104.4">2</text>
<text x="142.4" y="107.9">3</text>
<text x="145.9" y="102.6">VBUS</text>
<text x="145.9" y="106.1">USB-</text>
<text x="200.5" y="102.6">VBAT_NRF</text>
<text x="142.4" y="111.4">4</text>
<text x="145.9" y="109.6">USB+</text>
<text x="145.9" y="113.2">P0.13/I2C_SDA</text>
<text x="199" y="113.2">P0.04/AIN2</text>
<text x="218.9" y="111.4">41</text>
<text x="142.4" y="114.9">5</text>
<text x="142.4" y="118.5">6</text>
<text x="145.9" y="116.7">P0.14/I2C_SCL</text>
<text x="199" y="116.7">P0.05/AIN3</text>
<text x="218.9" y="118.5">39</text>
<text x="218.9" y="114.9">40</text>
<text x="283.6" y="118.6" transform="rotate(-90 283.6 118.6)">3</text>
<text x="142.4" y="122">7</text>
<text x="142.4" y="125.5">8</text>
<text x="145.9" y="120.2">P0.15/UART2_RX</text>
<text x="145.9" y="123.8">P0.16/UART2_TX</text>
<text x="199" y="120.2">P0.31/AIN7</text>
<text x="218.9" y="125.5">37</text>
<text x="248.3" y="125.5">2</text>
<text x="268.3" y="125.5">5</text>
<text x="276.5" y="125.5">1</text>
<text x="285.4" y="122.1" transform="rotate(-90 285.4 122.1)">3</text>
<text x="142.4" y="129">9</text>
<text x="145.9" y="127.3">P0.17/UART2_DE</text>
<text x="145.9" y="130.8">P0.19/UART1_RX</text>
<text x="203" y="127.3">RF_LORa</text>
<text x="251.8" y="127.3">IN</text>
<text x="260" y="127.3">OUT</text>
<text x="280" y="127.3">1</text>
<text x="285.4" y="131.6" transform="rotate(-90 285.4 131.6)">2</text>
<text x="140.4" y="132.6">10</text>
<text x="140.4" y="136.1">11</text>
<text x="145.9" y="134.3">P0.20/UART1_TX</text>
<text x="145.9" y="137.9">P0.21/UART1_DE</text>
<text x="192.5" y="137.9">P0.26/QSPI_CS</text>
<text x="218.9" y="136.1">34</text>
<text x="283.6" y="135.1" transform="rotate(-90 283.6 135.1)">2</text>
<text x="140.4" y="139.6">12</text>
<text x="140.4" y="143.2">13</text>
<text x="145.9" y="141.4">P0.10/NFC2</text>
<text x="188.6" y="141.4">P0.30/QSPI_DIO0</text>
<text x="218.9" y="143.2">32</text>
<text x="218.9" y="139.6">33</text>
<text x="145.9" y="144.9">P0.09/NFC1</text>
<text x="188.6" y="148.4">P0.28/QSPI_DIO2</text>
<text x="188.6" y="144.9">P0.29/QSPI_DIO1</text>
<text x="218.9" y="146.7">31</text>
<text x="140.4" y="150.2">15</text>
<text x="145.9" y="152">RF_BT</text>
<text x="188.6" y="152">P0.02/QSPI_DIO3</text>
<text x="190.8" y="155.5">P0.03/QSPI_CLK</text>
<text x="218.9" y="153.7">29</text>
<text x="218.9" y="150.2">30</text>
<text x="140.4" y="157.3">17</text>
<text x="140.4" y="160.8">18</text>
<text x="145.9" y="159">NRF_RESET</text>
<text x="198.6" y="159">P1.04/LED2</text>
<text x="218.9" y="160.8">27</text>
<text x="218.9" y="157.3">28</text>
<text x="140.4" y="164.3">19</text>
<text x="140.4" y="167.9">20</text>
<text x="145.9" y="162.6">SDCLK</text>
<text x="145.9" y="166.1">SDIO</text>
<text x="198.6" y="162.6">P1.03/LED1</text>
<text x="199.5" y="166.1">P1.02/SW2</text>
<text x="218.9" y="167.9">25</text>
<text x="218.9" y="164.3">26</text>
<text x="140.4" y="171.4">21</text>
<text x="145.9" y="169.6">VBAT_SX</text>
<text x="145.9" y="173.1">VBAT_IO_SX</text>
<text x="189.1" y="173.1">P0.25/I2C_SCL_2</text>
<text x="199.5" y="169.6">P1.01/SW1</text>
<text x="218.9" y="171.4">24</text>
<text x="188.5" y="176.7">P0.24/I2C_SDA_2</text>
<text x="218.9" y="174.9">23</text>
<text x="20.7" y="213.7">1</text>
<text x="24.2" y="215.5">SHELL</text>
<text x="20.7" y="217.2">2</text>
<text x="24.2" y="219">SHELL</text>
<text x="37.5" y="219">VBUS</text>
<text x="47.8" y="217.2">B4A9</text>
<text x="47.8" y="220.8">B5</text>
<text x="37.6" y="226.1">SBU1</text>
<text x="39.9" y="222.5">CC2</text>
<text x="47.8" y="224.3">A8</text>
<text x="47.8" y="227.8">B6</text>
<text x="39.5" y="233.1">DN1</text>
<text x="39.9" y="229.6">DP2</text>
<text x="47.8" y="231.4">A7</text>
<text x="39.9" y="236.6">DP1</text>
<text x="47.8" y="234.9">A6</text>
<text x="47.8" y="238.4">B7</text>
<text x="39.5" y="240.2">DN2</text>
<text x="39.9" y="243.7">CC1</text>
<text x="47.8" y="241.9">A5</text>
<text x="47.8" y="245.5">B8</text>
<text x="20.7" y="249">3</text>
<text x="24.2" y="250.8">SHELL</text>
<text x="37.5" y="250.8">VBUS</text>
<text x="37.6" y="247.2">SBU2</text>
<text x="47.8" y="249">A4B9</text>
<text x="20.7" y="252.5">4</text>
<text x="24.2" y="254.3">SHELL</text>
</g>
<g font-size="3.2">
<text x="220.1" y="26.7">4</text>
<text x="223.6" y="28.5">VSS SDA</text>
<text x="218.9" y="107.9">42</text>
<text x="210.1" y="109.6">GND</text>
<text x="210.1" y="123.8">GND</text>
<text x="218.9" y="122">38</text>
<text x="248.3" y="122">1</text>
<text x="251.8" y="123.8">GNDGND</text>
<text x="268.3" y="122">6</text>
<text x="210.1" y="130.8">GND</text>
<text x="218.9" y="129">36</text>
<text x="248.3" y="129">3</text>
<text x="251.8" y="130.8">GNDGND</text>
<text x="268.3" y="129">4</text>
<text x="210.1" y="134.3">GND</text>
<text x="218.9" y="132.6">35</text>
<text x="140.4" y="146.7">14</text>
<text x="145.9" y="148.4">GND</text>
<text x="140.4" y="153.7">16</text>
<text x="145.9" y="155.5">GND</text>
<text x="140.4" y="174.9">22</text>
<text x="145.9" y="176.7">GND</text>
<text x="39" y="215.5">GND</text>
<text x="47.8" y="213.7">B1A12</text>
<text x="39" y="254.3">GND</text>
<text x="47.8" y="252.5">A1B12</text>
</g>
<text font-size="2.5" fill="#000080" x="191.9" y="65.1">32.768kHz</text>
</svg>
